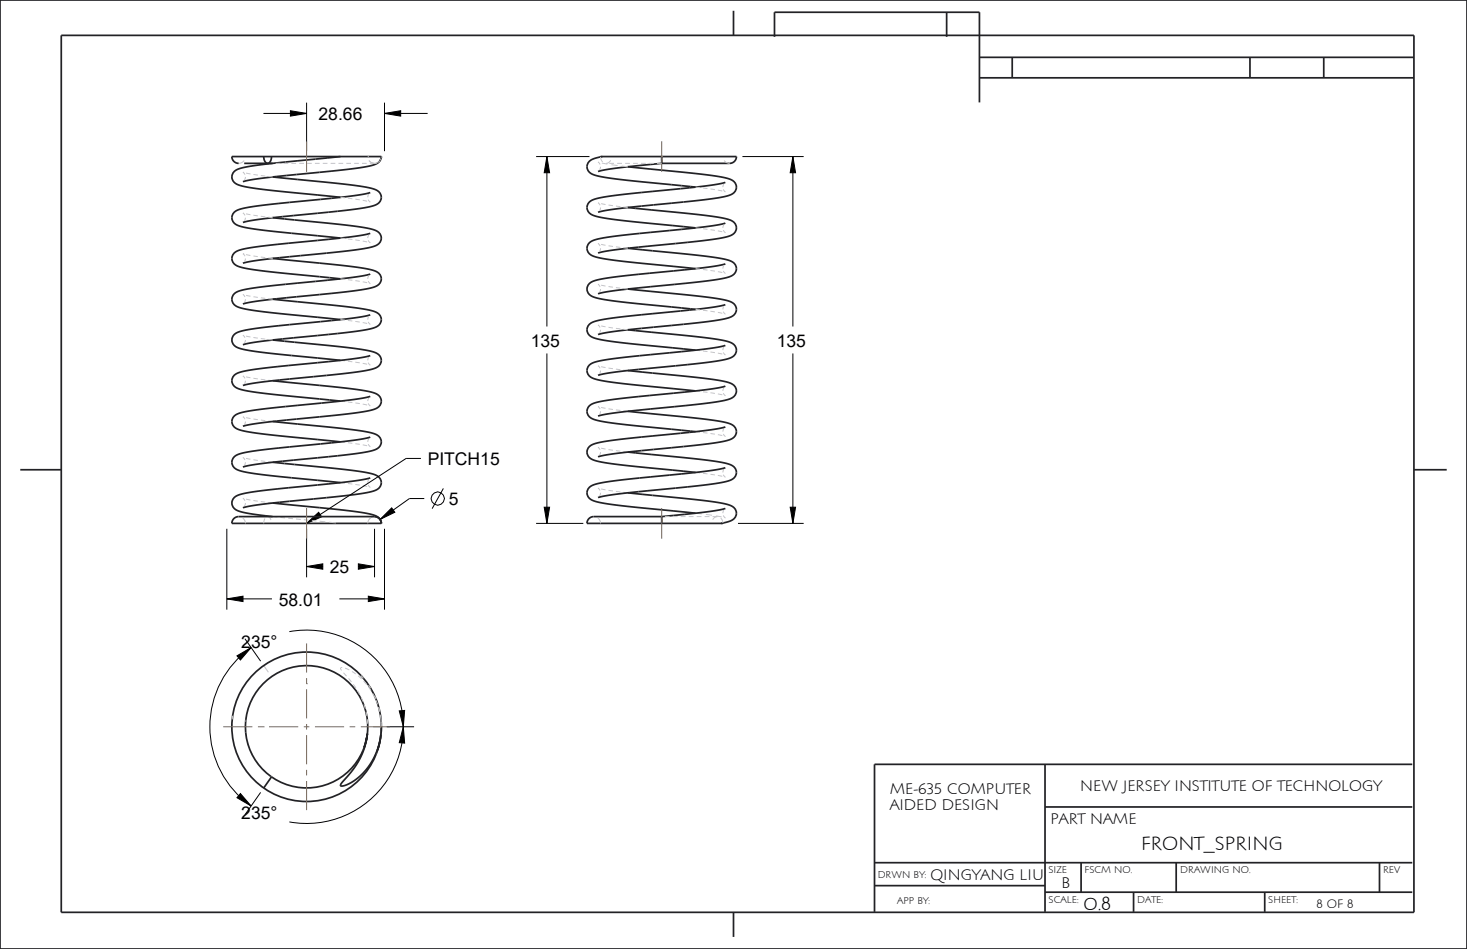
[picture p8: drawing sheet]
<svg xmlns="http://www.w3.org/2000/svg" width="432mm" height="279mm" viewBox="0 0 432 279" stroke-linecap="round" stroke-linejoin="round" font-family="sans-serif">
<g fill="#000">
<path d="M85.5 32.6l4.7 .8-4.7 .8zM113.2 33.4l4.7-.8v1.6zM161 46.1l.8 4.8h-1.6zM233.4 46.1l.8 4.8h-1.6zM90.2 154.1l3.6-3.3 .9 1.4zM111.9 152.9l3.4-3.4 .9 1.3zM160.2 149.3h1.6l-.8 4.8zM232.6 149.3h1.6l-.8 4.8zM66.8 176.3l4.7-.8v1.6zM90.2 166.8l4.8-.8v1.6zM105.5 166l4.7 .8-4.7 .8zM108.4 175.5l4.8 .8-4.8 .8z"/>
<path d="M69.7 193.1l4.2-2.4-3.1 3.6zM117.5 209.3l1.6-.1-.4 4.8zM118.7 214l.4 4.8-1.6-.1zM70.8 233.6l3.1 3.7-4.2-2.4z"/>
</g>
<g fill="none" stroke="#000" stroke-width=".29">
<path d="M77.5 33.4h12.7M85.5 32.6l4.7 .8-4.7 .8zM90.2 30.2v14.3M113.2 33.4l4.7-.8v1.6zM113.2 30.2v14.3M113.2 33.4h12.7M157.8 46.1h15.7M161 46.1l.8 4.8h-1.6zM161 46.1v50M218.5 46.1h18.1M233.4 46.1l.8 4.8h-1.6zM233.4 46.1v50"/>
<path d="M161 104.1v50M233.4 104.1v50M123.9 135h-4.4l-29.3 19.1M66.8 155.7v23.8M90.2 154.1l3.6-3.3 .9 1.4zM90.2 155.7v14.3M110.2 155.7v14.3M111.9 152.9l3.4-3.4 .9 1.3zM113.2 155.7v23.8M124.9 146.8h-4.4l-8.6 6.1M130.5 143.8l-3.3 6M157.8 154.1h13.9"/>
<path d="M160.2 149.3h1.6l-.8 4.8zM217.2 154.1h19.4M232.6 149.3h1.6l-.8 4.8zM66.8 176.3l4.7-.8v1.6zM66.8 176.3h13.2M90.2 166.8l4.8-.8v1.6zM90.2 166.8h4.9M99.9 176.3h13.3M105.4 166.8h4.8M105.5 166l4.7 .8-4.7 .8zM108.4 175.5l4.8 .8-4.8 .8zM69.7 193.1l4.2-2.4-3.1 3.6z"/>
<path d="M72.1 188.1l4.6 6.6M73.9 190.7a28.5 28.5 0 0 0 0 46.6M85.2 186a28.5 28.5 0 0 1 33.5 28 28.5 28.5 0 0 1-33.5 28M113.8 214h8.1M117.5 209.3l1.6-.1-.4 4.8zM118.7 214l.4 4.8-1.6-.1zM70.8 233.6l3.1 3.7-4.2-2.4zM76.7 233.3l-4.6 6.6"/>
<circle cx="128.8" cy="146.8" r="1.95"/>
</g>
<g fill="none" stroke="#222226" stroke-width=".51">
<path d="M0 0h431.8v279.4h-431.8zM18 10.4h398.2v258.2h-398.2zM215.9 3.2v7.2M228 10.8v-7.2h60.3v26.6M278.6 3.6v7.2M288.3 16.9h127.9M297.9 16.9v6M367.9 16.9v6M389.6 16.9v6M288.3 22.9h127.9M68.2 46.1h44M77.6 46.1a1.56 1.56 0 0 0 1.4 2l.7-.8 .2-1.2"/>
<path d="M80.3 52.1l25.6 2.7a12.4 12.4 0 0 1 5.6 1.7l.4 .4 .3 1.2M100.2 46.1l-19.4 1.9-7.8 1.1a6.9 6.9 0 0 0-4.4 1.8 2.54 2.54 0 0 0 2.2 3.7l7.1 1.2 22.3 2.3M109 56.7l-2.2 .5-5 .7-21.1 2.1-7.7 1.1a6.8 6.8 0 0 0-4.4 1.9 2.73 2.73 0 0 0 2.5 3.7l7.2 1.2 21.9 2.2M112 47.1l-.2 .2M112.2 46.1a3.2 3.2 0 0 1-3 2.7l-7 1.1-24.3 2.5-6.4 1.1M112.2 46.1v.5M112.2 58.1a3.4 3.4 0 0 1-3.4 2.8l-8.1 1.2-22.7 2.3-6.5 1.1M177.3 46.1a6.8 6.8 0 0 0-4.2 1.8 2.54 2.54 0 0 0 2.2 3.7l7.5 1.3 21.9 2.2M184.8 49.1l15.5 1.5a64.9 64.9 0 0 1 15 2.3 2.43 2.43 0 0 1 1.4 2.7 2.43 2.43 0 0 1-2.3 2l-7.4 1.2-18.2 1.9a65 65 0 0 0-12.8 1.8M194.8 46.1v2l-13.3 1.4-5.5 1M213.5 53.7l-2.6 .6-4.3 .6-27.7 2.9a11.8 11.8 0 0 0-5.4 1.7 2.48 2.48 0 0 0-.5 2.6 2.48 2.48 0 0 0 2.2 1.5l7.1 1.2 22.4 2.3M216.8 46.1l-40.1 .1"/>
<path d="M80.3 64.1l19.8 2 7.4 1a6.8 6.8 0 0 1 4.4 1.8 2.51 2.51 0 0 1-2.1 3.7l-2.7 .6-5.8 .8a399.5 399.5 0 0 0-28.2 3.1l-1.6 .4M80.3 76.1l25.9 2.7a11.7 11.7 0 0 1 5.3 1.7 2.49 2.49 0 0 1 .5 2.6 2.49 2.49 0 0 1-2.3 1.5l-7.5 1.3-25.4 2.6-5.3 1M109 68.7l-6.6 1.1-22 2.3-7.3 .9a7.1 7.1 0 0 0-4.5 2 2.72 2.72 0 0 0 2.5 3.7l8.3 1.3 20.8 2.1M184.8 73.1l25.8 2.7a12.1 12.1 0 0 1 5.4 1.7 2.48 2.48 0 0 1 .5 2.6 2.48 2.48 0 0 1-2.2 1.5l-8 1.3-24.8 2.6-5.5 1M184.8 61.1l26 2.7a8.3 8.3 0 0 1 5.6 2.2 2.53 2.53 0 0 1-2.1 3.6l-7.4 1.3-24.9 2.5-6 1.1M213.5 77.7l-6.5 1.1-22.3 2.3-6.9 .9a7.4 7.4 0 0 0-4.7 1.9 2.54 2.54 0 0 0 2.2 3.7l7.5 1.3 21.9 2.2M213.5 65.7a66.3 66.3 0 0 1-13 1.8l-15.4 1.6-7.5 1a7 7 0 0 0-4.5 1.8 2.7 2.7 0 0 0 2.5 3.8l7.8 1.2 21.3 2.2M80.3 88.1l25.6 2.7a12.4 12.4 0 0 1 5.6 1.7 2.46 2.46 0 0 1 .5 2.6 2.46 2.46 0 0 1-2.1 1.5l-3.1 .7-4.9 .6-25 2.6-5.4 1M109 92.7l-2.2 .5-5 .7-21.1 2.1-7.7 1.1a6.8 6.8 0 0 0-4.4 1.9 2.73 2.73 0 0 0 2.5 3.7l7.2 1.2 21.9 2.2M109 80.7a64.1 64.1 0 0 1-12.7 1.8l-15.5 1.5-7.8 1.1a6.9 6.9 0 0 0-4.4 1.8 2.53 2.53 0 0 0 2.2 3.7l7.1 1.2 22.3 2.3M184.8 97.1l26 2.7a8.3 8.3 0 0 1 5.6 2.2 2.53 2.53 0 0 1-2.1 3.6l-7.4 1.3-24.9 2.5-6 1.1M184.8 85.1l15.5 1.5a64.9 64.9 0 0 1 15 2.3 2.43 2.43 0 0 1 1.4 2.7 2.43 2.43 0 0 1-2.3 2l-7.4 1.2-18.2 1.9a65 65 0 0 0-12.8 1.8"/>
<path d="M213.5 89.7l-2.6 .6-4.3 .6-27.7 2.9a11.8 11.8 0 0 0-5.4 1.7 2.48 2.48 0 0 0-.5 2.6 2.48 2.48 0 0 0 2.2 1.5l7.1 1.2 22.4 2.3M80.3 100.1l19.8 2 7.4 1a6.8 6.8 0 0 1 4.4 1.8 2.51 2.51 0 0 1-2.1 3.7l-2.7 .6-5.8 .8a399.6 399.6 0 0 0-28.2 3.1l-1.6 .4M80.3 112.1l25.9 2.7a11.7 11.7 0 0 1 5.3 1.7 2.49 2.49 0 0 1 .5 2.6 2.49 2.49 0 0 1-2.3 1.5l-7.5 1.3-25.4 2.6-5.3 1M109 104.7l-6.6 1.1-22 2.3-7.3 .9a7.1 7.1 0 0 0-4.5 2 2.72 2.72 0 0 0 2.5 3.7l8.3 1.3 20.8 2.1M109 116.7a64.1 64.1 0 0 1-12.7 1.8l-15.5 1.5-7.8 1.1a6.9 6.9 0 0 0-4.4 1.8 2.53 2.53 0 0 0 2.2 3.7l7.1 1.2 22.3 2.3M184.8 109.1l25.8 2.7a12.1 12.1 0 0 1 5.4 1.7 2.48 2.48 0 0 1 .5 2.6 2.48 2.48 0 0 1-2.2 1.5l-8 1.3-24.8 2.6-5.5 1M213.5 113.7l-6.5 1.1-22.3 2.3-6.9 .9a7.4 7.4 0 0 0-4.7 1.9 2.54 2.54 0 0 0 2.2 3.7l7.5 1.3 21.9 2.2M213.5 101.7a66.3 66.3 0 0 1-13 1.8l-15.4 1.6-7.5 1a7 7 0 0 0-4.5 1.8 2.7 2.7 0 0 0 2.5 3.8l7.8 1.2 21.3 2.2M6 138.3h12M80.3 124.1l25.6 2.7a12.4 12.4 0 0 1 5.6 1.7 2.46 2.46 0 0 1 .5 2.6 2.46 2.46 0 0 1-2.1 1.5l-3.1 .7-4.9 .6-25 2.6-5.4 1M80.3 136.1l19.8 2 7.4 1a6.8 6.8 0 0 1 4.4 1.8 2.51 2.51 0 0 1-2.1 3.7l-2.7 .6-5.8 .8a399.6 399.6 0 0 0-28.2 3.1l-1.6 .4M109 128.7l-2.2 .5-5 .7-21.1 2.1-7.7 1.1a6.8 6.8 0 0 0-4.4 1.9 2.73 2.73 0 0 0 2.5 3.7l7.2 1.2 21.9 2.2"/>
<path d="M184.8 133.1l26 2.7a8.3 8.3 0 0 1 5.6 2.2 2.53 2.53 0 0 1-2.1 3.6l-7.4 1.3-24.9 2.5-6 1.1M184.8 121.1l15.5 1.5a64.9 64.9 0 0 1 15 2.3 2.43 2.43 0 0 1 1.4 2.7 2.43 2.43 0 0 1-2.3 2l-7.4 1.2-18.2 1.9a65 65 0 0 0-12.8 1.8M213.5 137.7a66.2 66.2 0 0 1-13 1.8l-15.4 1.6-7.5 1a7 7 0 0 0-4.5 1.8 2.7 2.7 0 0 0 2.5 3.8l7.8 1.2 21.3 2.2M213.5 125.7l-2.6 .6-4.3 .6-27.7 2.9a11.8 11.8 0 0 0-5.4 1.7 2.48 2.48 0 0 0-.5 2.6 2.48 2.48 0 0 0 2.2 1.5l7.1 1.2 22.4 2.3M416.2 138.3h9.6M68.2 154.1h44M80.3 148.1l25.9 2.7a11.7 11.7 0 0 1 5.3 1.7l.4 .5 .3 1.1M109 140.7l-6.6 1.1-22 2.3-7.3 .9a7.1 7.1 0 0 0-4.5 2 2.72 2.72 0 0 0 2.5 3.7l9.1 1.4M110.2 152.1a2 2 0 0 1 2 2M112.2 154.1h.1M184.8 145.1l25.8 2.7a12.1 12.1 0 0 1 5.4 1.7 2.48 2.48 0 0 1 .5 2.6 2.48 2.48 0 0 1-2.2 1.5l-2.1 .5M212.8 154l-40 .1"/>
<path d="M213.5 149.7l-5.4 1-13.3 1.4v2M107.2 220h.1M107.2 220v.1M107.2 219.9h.1M107.3 219.7l-.1 .2M107.3 219.7l-.1 .3M107.3 219.7h.1M107.8 218.1l-.5 1.6M107.9 217.5l-.1 .6M107.9 217.2l-.1 .9M107.9 217.2v.3M108 217l-.1 .2"/>
<path d="M108 217l-.7 2.7M108.1 216l-.2 1.5M108.1 216l-.1 1M111.7 218.7l-.6 2.3zM112.1 216.4l-.4 2.3M112.2 214a18.5 18.5 0 0 1-10.7 17.3l-1.2 .1-.1-.3 .3-.5a24.4 24.4 0 0 0 7.7-15.8 18 18 0 0 0-25.8-17 18 18 0 0 0-2.6 30.8 18 18 0 0 0 28.3-12.6M79.9 228.7l-2.3 3.3M307.6 237.6h108.1M307.6 225v43.5M415.7 225h-158.3v43.5M257.4 254h158.3M318.2 254v8.7"/>
<path d="M346.2 254v8.7M406 254v8.7M215.9 268.6v7.2M257.4 260.7h50.2M307.6 262.7h108.1M333.7 262.7v5.8M372.3 262.7v5.8"/>
<circle cx="90.2" cy="214" r="22"/>
</g>
<g fill="none" stroke="#c2c2cc" stroke-width=".29">
<path d="M71.5 50.7h.1M71.6 50.7l.5 .7M71.6 50.7h.1M72.2 52.1l-.2 .9M72.4 51l1.3 .2M74.6 51.4l1.3 .2M76.8 51.7l1.3 .1M79 51.9l1.3 .2M100.2 58.1l1.3 .1M102.4 58.3l1.3 .2M104.6 58.6l1.3 .2M106.8 59l1.3 .2"/>
<path d="M108.2 46.1h.1M108.4 58.8l.6 .7M108.5 57.2l-.3 .9M108.6 47.3l.6 .5 1 .3M110.4 48.1h.1M110.5 48.1h-.1M110.5 48.1h.1M110.6 48.1h-.1M110.6 48.1h.1M110.8 48l-.2 .1M111 48h-.1M111 47.9v.1"/>
<path d="M111.1 47.9h-.1M111.2 47.8v.1M111.3 47.8h-.1M111.3 47.8h.1M111.5 47.7h-.1M111.5 47.7h.1M111.5 47.6v.1M111.6 47.5v.1M111.7 47.5h-.1M111.7 47.4v.1M111.7 47.4h.1M112 47v.1"/>
<path d="M112.1 46.9l-.1 .1M112.1 46.8h.1M112.1 46.7v.1M176.1 47.7l.5 .7M176.1 59.7l.5 .7M176.7 46.2l.3 .9 .4 .6M176.8 49.1l-.3 .9M176.9 60h.1M177 60l1.2 .2M177.1 48l1.7 .3M178.4 48.1h.1M179.7 47.2a1.59 1.59 0 0 1-1.3 .9"/>
<path d="M180 48.5l1.8 .2M183 48.9l1.8 .2M194.8 46.9v1.1M194.8 46.1h.1M194.8 48.1h.1M204.7 55.1l1.4 .1M206.9 55.3l1.3 .2M209.1 55.6l1.3 .2M211.3 56l1.3 .2M212.9 55.8l.6 .7M213 54.2l-.2 .9M213.4 56.5h.1"/>
<path d="M71.5 74.7h.1M71.5 62.7l.6 .7M71.5 65.5h.1M71.6 74.7h.1M71.6 74.7l.5 .7M72.2 76.1l-.2 .9M72.2 64.1l-.2 .9M72.2 64.1h.1M72.2 76.1h.1M72.4 75l1.3 .2M72.4 63h.1M72.4 63l1.3 .2"/>
<path d="M74.6 75.4l1.3 .2M74.6 63.4l1.3 .2M76.8 63.7l1.3 .1M76.8 75.7l1.3 .1M79 63.9l1.3 .2M79 75.9l1.3 .2M100.2 70.1l1.3 .1M101.5 70.2h.1M102.4 70.3l1.3 .2M104.6 70.6l1.3 .2M106.8 71l1.3 .2M108.4 70.8l.6 .7"/>
<path d="M108.5 69.2l-.3 .9M176 74.5h.1M176.1 71.7l.5 .7M176.8 73.1l-.3 .9M176.8 61.1l-.3 .9M176.9 72l1.3 .2M179.1 72.4h.1M179.1 60.4l1.3 .2M179.1 72.4l1.3 .2M181.3 72.7l1.3 .1M181.3 60.7l1.3 .1M183.5 72.9l1.3 .2"/>
<path d="M183.5 60.9l1.3 .2M204.7 67.1l1.4 .1M204.7 79.1l1.4 .1M206.9 67.3l1.3 .2M206.9 79.3l1.3 .2M209.1 67.6l1.3 .2M209.1 79.6l1.3 .2M211.3 68l1.3 .2M211.3 80l1.3 .2M212.6 68.2h.1M212.9 79.8l.5 .7M212.9 67.8l.6 .7"/>
<path d="M213 66.2l-.2 .9M213 78.2l-.2 .9M213.4 68.5h.1M71.5 86.7h.1M71.6 86.7l.5 .7M71.6 98.7l.5 .7M71.6 86.7h.1M72.2 88.1l-.2 .9M72.4 99h.1M72.4 99l1.3 .2M72.4 87l1.3 .2M74.6 99.4l1.3 .2"/>
<path d="M74.6 87.4l1.3 .2M76.8 99.7l1.3 .1M76.8 87.7l1.3 .1M79 99.9l1.3 .2M79 87.9l1.3 .2M100.2 82.1l1.3 .1M100.2 94.1l1.3 .1M102.4 94.3l1.3 .2M102.4 82.3l1.3 .2M104.6 94.6l1.3 .2M104.6 82.6l1.3 .2M106.8 95l1.3 .2"/>
<path d="M106.8 83l1.3 .2M108.4 94.8l.6 .7M108.4 82.8l.6 .7M108.5 81.2l-.3 .9M108.5 93.2l-.3 .9M109 92.7h.1M109 80.7h.1M176 83.7h.1M176 95.7l.6 .7M176.1 83.7h.1M176.1 83.7l.5 .7M176.8 85.1h.1"/>
<path d="M176.8 85.1l-.3 .9M176.8 97.1l-.3 .9M176.9 84l1.3 .2M176.9 96h.1M177 96l1.2 .2M179.1 84.4l1.3 .2M179.1 96.4l1.3 .2M181.3 84.7l1.3 .1M181.3 96.7l1.3 .1M183.5 84.9l1.3 .2M183.5 96.9l1.3 .2M204.7 91.1l1.4 .1"/>
<path d="M206.9 91.3l1.3 .2M209.1 91.6l1.3 .2M211.3 92l1.3 .2M212.6 80.2h.1M212.9 91.8l.5 .7M213 90.2l-.2 .9M213.4 92.5h.1M213.4 80.5h.1M71.5 110.7l.6 .7M71.5 101.5h.1M72 101h.1M72.2 112.1l-.2 .9"/>
<path d="M72.2 100.1l-.2 .9M72.4 111l1.3 .2M74.6 111.4l1.3 .2M76.8 111.7l1.3 .1M79 111.9l1.3 .2M100.2 118.1l1.3 .1M100.2 106.1l1.3 .1M101.5 106.2h.1M102.4 106.3l1.3 .2M102.4 118.3l1.3 .2M104.6 106.6l1.3 .2M104.6 118.6l1.3 .2"/>
<path d="M106.8 107l1.3 .2M106.8 119l1.3 .2M108.4 106.8l.5 .7M108.4 118.8l.6 .7M108.5 117.2l-.3 .9M108.5 105.2l-.3 .9M108.9 107.5h.1M109 104.7h.1M176 107.7l.6 .7M176 119.7h.1M176.1 119.7h.1M176.1 119.7l.5 .7"/>
<path d="M176.8 109.1l-.3 .9M176.9 108l1.3 .2M176.9 120l1.3 .2M179.1 108.4h.1M179.1 108.4l1.3 .2M181.3 108.7l1.3 .1M183.5 108.9l1.3 .2M204.7 103.1l1.4 .1M204.7 115.1l1.4 .1M206.9 103.3l1.3 .2M206.9 115.3l1.3 .2M209.1 103.6l1.3 .2"/>
<path d="M209.1 115.6l1.3 .2M211.3 104l1.3 .2M211.3 116l1.3 .2M212.6 116.2h.1M212.9 115.8l.5 .7M212.9 103.8l.5 .7M213 102.2l-.2 .9M213 114.2l-.2 .9M213.4 104.5h.1M213.4 116.5h.1M71.5 134.7l.6 .7M71.5 137.5h.1"/>
<path d="M71.6 122.7l.5 .7M72 125h.1M72 137h.1M72.2 124.1l-.2 .9M72.2 136.1l-.2 .9M72.4 135h.1M72.4 135l1.3 .2M72.4 123l1.3 .2M74.6 135.4l1.3 .2M74.6 123.4l1.3 .2M76.8 135.7l1.3 .1M76.8 123.7l1.3 .1"/>
<path d="M79 135.9l1.3 .2M79 123.9l1.3 .2M100.2 130.1l1.3 .1M102.4 130.3l1.3 .2M104.6 130.6l1.3 .2M106.8 131l1.3 .2M108.2 130.1h.1M108.4 130.8l.6 .7M108.5 129.2l-.3 .9M176 131.7l.6 .7M176 134.5h.1M176.8 133.1h.1"/>
<path d="M176.8 121.1l-.3 .9M176.8 133.1l-.3 .9M176.9 132h.1M177 132l1.2 .2M179.1 120.4l1.3 .2M179.1 132.4l1.3 .2M181.3 120.7l1.3 .1M181.3 132.7l1.3 .1M183.5 120.9l1.3 .2M183.5 132.9l1.3 .2M204.7 139.1l1.4 .1M204.7 127.1l1.4 .1"/>
<path d="M206.9 139.3l1.3 .2M206.9 127.3l1.3 .2M209.1 139.6l1.3 .2M209.1 127.6l1.3 .2M211.3 140l1.3 .2M211.3 128l1.3 .2M212.8 127.1h.1M212.8 139.1h.1M212.9 127.8l.5 .7M212.9 139.8l.5 .7M213 138.2l-.2 .9M213 126.2l-.2 .9"/>
<path d="M213.4 128.5h.1M71.5 146.7l.6 .7M71.5 149.5h.1M72.2 148.1l-.2 .9M72.4 147l1.3 .2M74.6 147.4l1.3 .2M76.8 147.7l1.3 .1M77.6 154.1h.1M78 152.6l-.4 1.5M78.8 152.1l.6 .3 .4 .7M79 147.9l1.3 .2M79.9 154.1h.1"/>
<path d="M80.2 152.1l1.4 .1M82.5 152.3l1.4 .2M84.8 152.6l1.4 .1M87.1 152.8l1.4 .1M89.5 153l1.3 .2M91.8 153.2l1.3 .2M94.1 153.5h.1M94.1 153.5l1.7 .1M96.9 153.7l2 .3M100.2 142.1l1.3 .1M101.5 142.2h.1M102.4 142.3l1.3 .2"/>
<path d="M104.6 142.6l1.3 .2M106.8 143l1.3 .2M108.2 154.1h.1M108.4 142.8l.6 .7M108.5 141.2l-.3 .9M110.2 152.1l-1 .3-.6 .5M176 143.7l.6 .7M176.8 145.1h.1M176.8 145.1l-.3 .9M176.9 144l1.3 .2M179.1 144.4h.1M179.1 144.4l1.3 .2"/>
<path d="M181.3 144.7l1.3 .1M183.5 144.9l1.3 .2M194.8 152.1v.1M194.8 152.1h.1M194.8 152.2h.1M194.8 152.2v1.1M204.7 151.1l1.9 .2M207.8 151.5l1.8 .2M209.5 154.1h.1M210.8 151.9l1.6 .3M211.2 152.1a1.59 1.59 0 0 0-1.4 .9M212.1 152.5l.5 .6 .2 .9"/>
<path d="M212.6 140.2h.1M212.9 151.8l.5 .7M213 150.2l-.2 .9M213 150.2h.1M213.4 140.5h.1M213.4 152.5h.1M213.5 149.7h.1M77.6 196l1.4 1.9M100.3 197h.1M100.3 196.6v.4M100.3 196.6h.1M100.3 197l.2 .4"/>
<path d="M100.7 196.5l-.4 .1M101.1 198.1l.9 .9M101.6 196.7l1.2 .6M102 199v.1M102.6 199.7l.9 1.1M103.6 197.7l1.1 .7M104.8 197.4l.5 .5M105.4 199l1 .9M105.4 198.1l.3 .3M106.2 198.9l.8 .8M68.5 210.7l-.1 1.1M72.3 212.5v.1"/>
<path d="M72.3 212.5h.1M72.3 212.4v.1M72.3 212.4v1M72.3 212.4h.1M72.3 212.3h.1M72.3 215.7h.1M72.3 212.2v.1M72.3 212.2h.1M72.3 215.8h.1M72.3 215.9l.1 .4zM72.3 212.1h.1M72.4 212l-.1 .1"/>
<path d="M72.4 212h.1M72.4 216.2v.3M72.4 216.3v.3M72.5 211.1l-.1 .9M72.5 210.8h.1M72.5 210.7v.1M72.5 210.7h.1M72.8 218.5l.1 .2M72.9 218.7l.1 .5M73 219.2l.1 .4M73 219.2l.1 .2M104 201.5l.8 1.1"/>
<path d="M105.2 203.3l.7 1.2M106.3 205.3l.5 1.2M107 200.5l.9 1M107.1 207.4l.4 1.3M107.4 200.2l.7 .9M107.7 209.5l.3 1.4M108.1 216.5l-.1 .5M108.1 211.7l.1 1.4M108.1 216h.1M108.1 216v.5M108.2 215.5l-.1 .5M108.2 215.2v.3"/>
<path d="M108.2 215.1v.4M108.2 214.8l-.1 1.2M108.2 213.4v.6M108.2 214.4v.1M108.2 214.2v.2M108.2 214.2h.1M108.2 214h.1M108.5 202.2l.7 1.2M108.5 201.7l.6 .9M109.4 203.2l.5 1M109.7 204.1l.6 1.2M109.9 214h-.1"/>
<path d="M110.2 204.8l.5 1M110.4 214h.6M110.6 214h-.8M110.7 206.1l.4 1.3M110.9 206.5l.4 1M111.1 214h-.4M111.4 214h-.4M111.4 214h.2M111.4 208.2l.1 .5M111.5 208.2l.1 .5M111.5 208.7l.3 .8M111.6 208.7l.1 .5"/>
<path d="M111.7 214h.4M111.7 214h-.3M111.9 209.9l.1 .5M111.9 214h-.3M111.9 214h.1M111.9 210.4l.2 1.3M112 210.4v.6M112.1 214h-.2M112.1 211.7l.1 1.1M112.2 212.6v1.4M112.2 214h-.1M112.2 215.3l-.1 1.1"/>
<path d="M112.2 213.3v.7M112.2 214h.1M112.2 214.2v.4M73.8 221.4l.4 .8M73.9 221.6l.4 .6M74.3 222.2v.2M75.3 224.1l.6 .7M75.5 224.2l.4 .6M75.9 224.8l.1 .2M76.8 231.4l.5 .4M77.3 226.5l.6 .6M77.4 226.6l.5 .5"/>
<path d="M77.9 227.1l.2 .1M79.7 228.6h.1M79.8 228.6h.1M79.8 228.6v.1M79.8 228.7h.1M106.9 220.7l-.1 .3M107 220.5l-.1 .2zM107.2 220.2h-.1M107.2 220.1h.1M110.9 221.5l-.2 .6M111.1 221h.1"/>
</g>
<!-- layer: 02___PRT_ALL_AXES -->
<path d="M68.2 46.1a2 2 0 0 0 2 2M71.9 48.1h8.3M194.8 48.1h19.9M216.8 46.1a2 2 0 0 1-2 2M68.2 154.1a2 2 0 0 1 2.1-2h39.9a2 2 0 0 1 2 2M174.8 152.1a2 2 0 0 0-2 2M174.8 152.1h20" fill="none" stroke="#222226" stroke-width=".51"/>
<g fill="none" stroke="#963" stroke-width=".29">
<path d="M90.2 41.6v9M194.8 41.6v9M90.2 149.6v9M194.8 149.6v9M90.2 189.4v8.6M90.2 199.7v1.6M65.7 214h8.6M75.9 214h1.7M77.6 214h.1M79.2 214h8.6M89.4 214h1.7M90.2 201.3h.1"/>
<path d="M90.2 202.9v8.6M90.2 213.2v1.6M90.2 216.4v8.6M92.7 214h8.6M102.9 214h1.7M106.2 214h8.6M90.2 226.7v1.6M90.2 229.9v8.6"/>
</g>
<g fill="none" stroke="#c2c2cc" stroke-width=".29">
<path d="M71.9 47.3l-.7 .5-1 .3M80.2 48.1h.1M81.1 48.1h1.4M83.5 48.1h1.3M85.8 48.1h1.4M88.1 48.1h1.4M90.4 48.1h1.4M92.7 48.1h1.4M95 48.1h1.4M97.3 48.1h1.4M99.6 48.1h1.4M101.9 48.1h1.4"/>
<path d="M104.2 48.1h1.4M106.5 48.1h1.4M108.6 47.3l.6 .5 1 .3h-1.3M110.4 48.1h.1M110.5 48.1h-.1M110.5 48.1h.1M110.6 48.1h-.1M110.6 48.1h.1M111 48l-.4 .1M111.2 47.8v.1M111.3 47.8h-.1M111.3 47.8h.1"/>
<path d="M111.5 47.7h-.1M111.5 47.7h.1M111.5 47.6v.1M111.6 47.5v.1M111.7 47.5h-.1M111.7 47.4v.1M111.7 47.4h.1M111.8 47.3h.1M111.9 47.2l-.1 .1M111.9 47.2h.1M112 47v.1M112.1 46.9l-.1 .1"/>
<path d="M112.1 46.8h.1M112.1 46.7v.1M112.2 46.3v.1M112.2 46.3h.1M112.2 46.1v.2M178.4 48.1h.1M179.3 48.1h1.4M181.7 48.1h1.4M184 48.1h1.4M186.3 48.1h1.4M188.7 48.1h1.4M191 48.1h1.4"/>
<path d="M193.4 48.1h1.4M213.2 47.3l.6 .5 1 .3M70.2 152.1h.1M71.4 152.5l.6 .6 .2 1M109.1 152.5l-.6 .6-.3 1M175.9 152.5l.6 .6 .3 1M194.8 152.1h.1M195.7 152.1h1.4M198 152.1h1.4M200.4 152.1h1.4M202.7 152.1h1.4M205.1 152.1h1.4"/>
<path d="M207.4 152.1h1.4M209.7 152.1h1.5"/>
</g>
<g font-size="5.8">
<text x="335.9" y="250.3">FRONT_SPRING</text>
<text x="319" y="268">0.8</text>
</g>
<g font-size="5.2">
<text x="93.8" y="35.4">28.66</text>
<text x="156.2" y="102.1">135</text>
<text x="228.6" y="102.1">135</text>
<text x="125.9" y="137">PITCH15</text>
<text x="132.2" y="148.8">5</text>
<text x="97.1" y="168.8">25</text>
<text x="82" y="178.3">58.01</text>
<text x="71" y="190.7">235°</text>
<text x="71" y="241.2">235°</text>
</g>
<g font-size="4.6">
<text x="261.9" y="233.7">ME-635 COMPUTER</text>
<text x="318" y="232.9">NEW JERSEY INSTITUTE OF TECHNOLOGY</text>
<text x="261.9" y="238.4">AIDED DESIGN</text>
<text x="309.2" y="242.5">PART NAME</text>
<text x="273.9" y="259.2">QINGYANG LIU</text>
<text x="312.4" y="261.6">B</text>
</g>
<text font-size="3.7" x="387.5" y="267.4">8 OF 8</text>
<g font-size="2.9">
<text x="308.6" y="257">SIZE</text>
<text x="319.2" y="257">FSCM NO.</text>
<text x="347.4" y="257">DRAWING NO.</text>
<text x="407.1" y="257">REV</text>
<text x="258.4" y="258.4">DRWN BY:</text>
<text x="264.1" y="266.1">APP BY:</text>
<text x="308.6" y="265.8">SCALE:</text>
<text x="334.7" y="265.8">DATE:</text>
<text x="373.3" y="265.9">SHEET:</text>
</g>
</svg>
